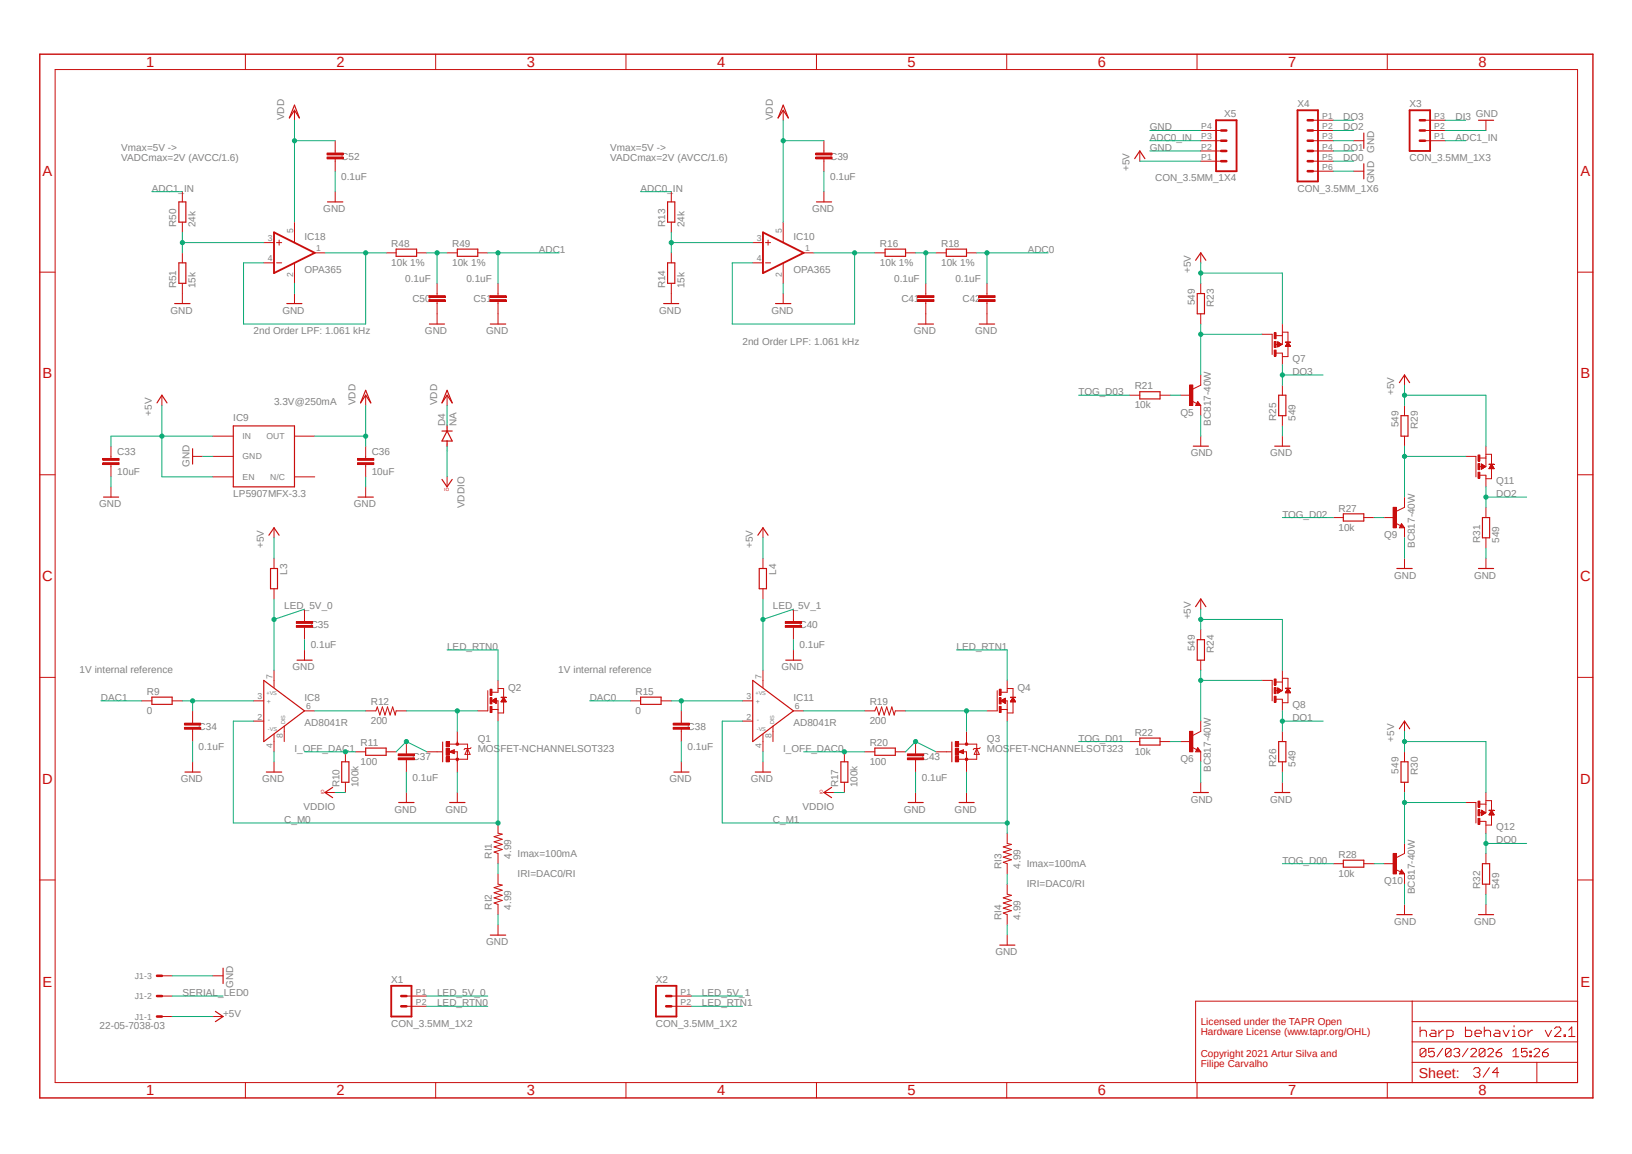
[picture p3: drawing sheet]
<svg xmlns="http://www.w3.org/2000/svg" width="297mm" height="210mm" viewBox="0 0 297 210" stroke-linecap="round" stroke-linejoin="round" font-family="sans-serif">
<path d="M6.9 9.6l283.3 190.6M290.2 9.6l-283.3 190.6" fill="none" stroke="#fff" stroke-width=".18"/>
<g fill="none" stroke="#c90d0c" stroke-width=".18">
<path d="M10 12.7h277.1v184.3h-277.1zM44.7 9.9v2.8M79.3 9.9v2.8M113.9 9.9v2.8M148.6 9.9v2.8M183.2 9.9v2.8M217.8 9.9v2.8M252.5 9.9v2.8M7.2 49.5h2.8M287.1 49.5h2.8M7.2 86.4h2.8M287.1 86.4h2.8"/>
<path d="M142.9 113.8h3v.4h-3zM142.9 113.1h3v.4h-3zM144.4 110.9v2.2M144.4 114.2v2.2M144.4 118.3v1.8M7.2 123.3h2.8M114.7 127.6h1.9M120.3 127.6h1.9M122.5 132.4h3v.3h-3zM122.5 131.6h3v.4h-3zM124 129.4v2.2M124 132.7v2.3"/>
<path d="M124 138.6v1.9M135.1 127.6h1.9M135.1 131.2h1.9M138.9 122v3.1M138.9 133.6v3.2M138.9 138.6v1.9M140.7 132.2v2.8M144.4 129.4h1.9M287.1 123.3h2.8M175.9 144.2v1.8M7.2 160.1h2.8M183.3 170.2v1.8"/>
<path d="M287.1 160.1h2.8M44.7 197v2.8M79.3 197v2.8M113.9 197v2.8M148.6 197v2.8M183.2 197v2.8M217.8 197v2.8M252.5 197v2.8M257 193.3h30.1M257 182.2v14.8M257 189.6h30.1M257 185.9h30.1"/>
<path d="M258.4 186.9v1.7M258.4 187.7l.3-.2h.6l.3 .2v.9M259.5 191.1l-.3-.3h-.5l-.3 .3v1M259.5 191.1v1l-.3 .2h-.5l-.3-.2M259.5 191.1l-1.1 1M260.5 187.5h.5l.3 .2v.9h-.8l-.3-.3 .3-.3h.8M261 190.8h-1v.8l.5-.3h.3l.2 .3v.5l-.2 .2h-.5l-.3-.2M261.9 187.5v1.1M262.6 190.8l-1.1 1.5M262.7 187.5h-.2l-.6 .5M263.3 188.6h.9l.3-.3v-.6l-.3-.2h-.9v1.7M264.1 191.1l-.3-.3h-.5l-.2 .3v1"/>
<path d="M264.1 191.1v1l-.3 .2h-.5l-.2-.2M264.1 191.1l-1 1M264.6 191.1l.2-.3h.6l.2 .3v.2l-.2 .3M265.1 191.6h.3M265.4 191.6l.2 .2v.3l-.2 .2h-.6l-.2-.2M266.7 186.9v1.7h.9l.2-.3v-.6l-.2-.2h-.9M267.2 190.8l-1.1 1.5M267.7 191.1l.2-.3h.5l.3 .3v.2l-1 1h1M268.2 194.6l.3-.3h.6l.2 .3v.3l-.2 .3M268.4 188h1.2v-.3l-.3-.2h-.6l-.3 .2v.6l.3 .3h.6M268.8 195.2h.3M269.1 195.2l.2 .3v.2l-.2 .3h-.6l-.3-.3"/>
<path d="M270.1 187.7l.3-.2h.6l.3 .2v.9M270.1 186.9v1.7M270.3 191.1l-.3-.3h-.5l-.3 .3v1M270.3 191.1v1l-.3 .2h-.5l-.3-.2M270.3 191.1l-1.1 1M270.8 191.1l.2-.3h.5l.3 .3v.2l-1 1h1M271.1 194.3l-1.2 1.7M272.1 187.5h.6l.3 .2v.9h-.9l-.3-.3 .3-.3h.9M272.3 191.6h.7l.3 .2v.3l-.3 .2h-.5l-.2-.2zM272.8 195.2h-1.2l.9-.9v1.7M273.3 190.8l-.5 .3-.5 .5M273.6 187.5l.5 1.1 .6-1.1"/>
<path d="M275.3 187.5h.2v1.1M275.3 188.6h.5M275.3 192.3h1.1M275.3 191.3l.6-.5v1.5M275.5 186.6v.3M276.4 187.7l.3-.2h.5l.3 .2v.6l-.3 .3h-.5l-.3-.3zM277.9 190.8h-1v.8l.5-.3h.3l.2 .3v.5l-.2 .2h-.5l-.3-.2M278.1 187.5v1.1M278.4 192.1h.3v.2h-.3zM278.4 191.3h.3v.3h-.3zM278.9 187.5h-.2l-.6 .5M279.2 191.1l.2-.3h.6l.2 .3v.2l-1 1h1"/>
<path d="M279.7 193.3v3.7M280.7 191.6h.8l.3 .2v.3l-.3 .2h-.5l-.3-.2zM281.2 187.5l.6 1.1 .6-1.1M281.8 190.8l-1.1 .8M282.9 187.2l.3-.3h.6l.3 .3v.3l-1.2 1.1h1.2M284.6 188.3h.3v.3h-.3zM285.5 188.6h1.1M285.5 187.5l.5-.6v1.7M287.1 182.2h-69.5v14.8"/>
</g>
<path d="M7.2 9.9h282.7v189.9h-282.7z" fill="none" stroke="#c90d0c" stroke-width=".25"/>
<path d="M116.6 126.9h3.7v1.3h-3.7zM137 123.8l7.4 5.6-7.4 5.6zM143 120.1h2.8M122.6 140.5h2.8M137.5 140.5h2.8M174.5 146h2.8M181.9 172h2.8" fill="none" stroke="#c90d0c" stroke-width=".21"/>
<path d="M142.9 114h3M142.9 113.3h3M122.5 132.5h3M122.5 131.8h3" fill="none" stroke="#c90d0c" stroke-width=".34"/>
<path d="M175.7 138h.4v.3h-.4z" fill-rule="evenodd" fill="#c90d0c"/>
<path d="M175.7 138h.4v.3h-.4z" fill="none" stroke="#c90d0c" stroke-width=".18"/>
<circle cx="175.9" cy="135.4" r=".24" fill="#c90d0c"/>
<circle cx="175.9" cy="135.4" r=".24" fill="none" stroke="#c90d0c" stroke-width=".18"/>
<path d="M173.9 137.7h.6v.9h-.6z" fill-rule="evenodd" fill="#c90d0c"/>
<path d="M173.9 137.7h.6v.9h-.6z" fill="none" stroke="#c90d0c" stroke-width=".18"/>
<path d="M173.9 135h.6v.9h-.6z" fill-rule="evenodd" fill="#c90d0c"/>
<path d="M173.9 135h.6v.9h-.6z" fill="none" stroke="#c90d0c" stroke-width=".18"/>
<path d="M173.9 136.2h.6v1.3h-.6z" fill-rule="evenodd" fill="#c90d0c"/>
<g fill="none" stroke="#c90d0c" stroke-width=".18">
<path d="M157.4 129.4h1.8l.3-.7 .5 1.4 .4-1.4 .5 1.4 .5-1.4 .4 1.4 .5-1.4 .4 1.4 .2-.7h1.9M170.3 136.8h2.8M173.9 136.2h.6v1.3h-.6zM174.4 136.8l.9-.4v.8zM174.5 135.4h3.3v2.8h-3.4M175.3 136.8h.6v3.7M175.9 133.1v2.3M177.8 136.2l.4 1.1h-.9zM178.4 136.1l-.2 .1h-.9l-.2 .2M181.5 125.7v3.7M182.2 129.1h1.1M183 127.6h.3v1.8"/>
<path d="M183.3 125.7v.3h-1.1M183.3 125.3h1.1v1.7M184.4 127.7v2.1h-1.1M183.3 151.6v1.9l.8 .2-1.5 .4 1.5 .5-1.5 .5 1.5 .4-1.5 .5 1.5 .5-1.5 .4 .7 .3v1.8"/>
</g>
<path d="M173.2 135v3.6" fill="none" stroke="#c90d0c" stroke-width=".21"/>
<path d="M175.3 136.6l-.7 .2 .7 .2v-.2h-.2" fill="none" stroke="#c90d0c" stroke-width=".25"/>
<path d="M181.9 125.4h.3v1.1h-.3z" fill-rule="evenodd" fill="#c90d0c"/>
<path d="M181.9 125.4h.3v1.1h-.3z" fill="none" stroke="#c90d0c" stroke-width=".18"/>
<path d="M181.9 127h.3v1.1h-.3z" fill-rule="evenodd" fill="#c90d0c"/>
<path d="M181.9 127h.3v1.1h-.3z" fill="none" stroke="#c90d0c" stroke-width=".18"/>
<path d="M181.9 128.6h.3v1.1h-.3z" fill-rule="evenodd" fill="#c90d0c"/>
<path d="M181.9 128.6h.3v1.1h-.3z" fill="none" stroke="#c90d0c" stroke-width=".18"/>
<path d="M183.9 126.9l.9 .1z" fill-rule="evenodd" fill="#c90d0c"/>
<g fill="none" stroke="#c90d0c" stroke-width=".18">
<path d="M122.2 34.9v1.8M148.5 28.6h2.9v.3h-2.9zM148.5 27.9h2.9v.3h-2.9zM149.9 25.6v2.3M149.9 29v2.2M149.9 34.9v1.8M122.2 40.4v1.9M122.2 46v1.8M122.2 51.6v3.6M142.5 53.4v1.8M159.2 46h1.9M164.8 46h1.8"/>
<path d="M167 53.8h3v.3h-3zM167 54.5h3v.4h-3zM168.5 51.6v2.2M168.5 54.9v4.1M170.3 46h1.9M175.9 46h1.9M178.1 53.8h3v.3h-3zM178.1 54.5h3v.4h-3zM179.6 51.6v2.2M179.6 54.9v4.1M216.9 73l.9 .4M218 73.1l.5 .7h-.9z"/>
<path d="M218.5 70.1l-1.5 .7M179.6 129.4h1.9M182.2 127.6h.8M182.3 127.5h.7M182.3 127.6h.7M182.4 127.6h.6M182.4 127.4h.6M182.5 127.7h.5M182.5 127.4h.5M182.5 127.3h.5M182.5 127.8h.5M182.6 127.3h.4"/>
<path d="M182.6 127.8h.4M182.7 127.8h.3M182.8 127.2h.2M182.8 127.9h.2M182.9 127.1h.1M182.9 128h.1M183 127.1l-.8 .5M183 127.1v.9l-.8-.4M183.3 123.8v1.9M183.3 129.4v1.8M183.9 126.9l.9 .1zM183.9 127.7h.9"/>
<path d="M183.9 127.6h.8M184 127.6h.7M184 127.5h.7M184.1 127.4h.5M184.1 127.3h.5M184.1 127.3h.4M184.2 127.2h.3M184.2 127.2h.2M184.2 127.1h.2M184.3 127.1h.1M184.3 127h.1M184.4 127l.4 .7h-.9z"/>
<path d="M183.3 160.9v1.8l.8 .2-1.5 .5 1.5 .5-1.5 .4 1.5 .5-1.5 .5 1.5 .4-1.5 .5 .7 .3v1.8"/>
</g>
<path d="M121.5 36.7h1.3v3.7h-1.3zM148.6 36.7h2.7M120.8 55.2h2.7M121.5 47.8h1.3v3.8h-1.3zM141.1 55.2h2.8M161.1 45.3h3.7v1.4h-3.7zM167.1 59h2.8M172.2 45.3h3.7v1.4h-3.7zM178.2 59h2.8M218 73.4l.1 .2h-.3l.2-.4 .4 .5h-.6" fill="none" stroke="#c90d0c" stroke-width=".21"/>
<path d="M148.5 28.7h2.9M148.5 28h2.9M167 54h3M167 54.7h3M178.1 54h3M178.1 54.7h3" fill="none" stroke="#c90d0c" stroke-width=".34"/>
<path d="M216.5 70.1h.6v3.7h-.6z" fill-rule="evenodd" fill="#c90d0c"/>
<g fill="none" stroke="#c90d0c" stroke-width=".18">
<path d="M218.5 29.3h3.7M218.5 27.5h3.7M218.5 25.6h3.7M218.5 23.7h3.7M218.5 46v1.8M218.5 51.6v1.8M218.5 57.1v1.9M205.6 71.9h1.8M211.1 71.9h1.9M214.8 71.9h1.9M216.5 70.1h.6v3.7h-.6zM218.5 68.2v1.9"/>
<path d="M218.5 73.8v1.8M218.5 79.4v1.8M53.9 113.8h3v.4h-3zM53.9 113.1h3v.4h-3zM55.4 110.9v2.2M55.4 114.2v2.2M55.4 118.3v1.8M25.8 127.6h1.8M31.3 127.6h1.9M33.6 132.4h2.9v.3h-2.9zM33.6 131.6h2.9v.4h-2.9zM35.1 129.4v2.2"/>
<path d="M35.1 132.7v2.3M35.1 138.6v1.9M46.1 127.6h1.9M46.1 131.2h1.9M49.9 122v3.1M49.9 133.6v3.2M49.9 138.6v1.9M51.7 132.2v2.8M55.4 129.4h1.9M83.2 144.2v1.8M90.6 168.3v1.9"/>
</g>
<path d="M217.6 47.4l.9-1.4 1 1.4M217.9 53.4h1.3v3.7h-1.3zM207.4 71.3h3.7v1.3h-3.7zM217.2 81.2h2.7M27.6 126.9h3.7v1.3h-3.7zM48 123.8l7.4 5.6-7.4 5.6zM54.1 120.1h2.7M33.7 140.5h2.7M48.5 140.5h2.8M81.8 146h2.8M89.2 170.2h2.8" fill="none" stroke="#c90d0c" stroke-width=".21"/>
<path d="M221.3 21.9h3.7v9.3h-3.7zM53.9 114h3M53.9 113.3h3M33.6 132.5h2.9M33.6 131.8h2.9" fill="none" stroke="#c90d0c" stroke-width=".34"/>
<path d="M222.2 25.6h1M222.2 27.5h1M222.2 29.3h1M222.2 23.7h1" fill="none" stroke="#c90d0c" stroke-width=".47"/>
<circle cx="83.2" cy="138.2" r=".24" fill="#c90d0c"/>
<circle cx="83.2" cy="138.2" r=".24" fill="none" stroke="#c90d0c" stroke-width=".18"/>
<circle cx="83.2" cy="135.4" r=".25" fill="#c90d0c"/>
<circle cx="83.2" cy="135.4" r=".25" fill="none" stroke="#c90d0c" stroke-width=".18"/>
<path d="M81.2 137.7h.6v.9h-.6z" fill-rule="evenodd" fill="#c90d0c"/>
<path d="M81.2 137.7h.6v.9h-.6z" fill="none" stroke="#c90d0c" stroke-width=".18"/>
<path d="M81.2 135h.6v.9h-.6z" fill-rule="evenodd" fill="#c90d0c"/>
<path d="M81.2 135h.6v.9h-.6z" fill="none" stroke="#c90d0c" stroke-width=".18"/>
<path d="M81.2 136.2h.6v1.3h-.6z" fill-rule="evenodd" fill="#c90d0c"/>
<g fill="none" stroke="#c90d0c" stroke-width=".18">
<path d="M66.5 129.4h1.9l.3-.7 .4 1.4 .5-1.4 .5 1.4 .4-1.4 .5 1.4 .5-1.4 .4 1.4 .2-.7h1.9M77.7 136.8h2.7M81.2 136.2h.6v1.3h-.6zM81.7 136.8l1-.4v.8zM81.8 135.4h3.3v2.8h-3.4M82.6 136.8h.6v3.7M83.2 133.1v2.3M85.1 136.2l.5 1.1h-1zM85.7 136.1l-.1 .1h-1l-.1 .2M88.8 125.7v3.7M89.5 129.1h1.1M90.3 127.6h.3v1.8"/>
<path d="M90.6 125.7v.3h-1.1M90.6 125.3h1.1v1.7M91.7 127.7v2.1h-1.1M90.6 149.8v1.8l.8 .2-1.5 .5 1.5 .4-1.5 .5 1.5 .5-1.5 .4 1.5 .5-1.5 .5 .7 .2v1.9"/>
</g>
<path d="M80.6 135v3.6" fill="none" stroke="#c90d0c" stroke-width=".21"/>
<path d="M82.6 136.6l-.7 .2 .7 .2v-.2h-.2" fill="none" stroke="#c90d0c" stroke-width=".25"/>
<path d="M89.2 125.4h.3v1.1h-.3z" fill-rule="evenodd" fill="#c90d0c"/>
<path d="M89.2 125.4h.3v1.1h-.3z" fill="none" stroke="#c90d0c" stroke-width=".18"/>
<path d="M89.2 127h.3v1.1h-.3z" fill-rule="evenodd" fill="#c90d0c"/>
<path d="M89.2 127h.3v1.1h-.3z" fill="none" stroke="#c90d0c" stroke-width=".18"/>
<path d="M89.2 128.6h.3v1.1h-.3z" fill-rule="evenodd" fill="#c90d0c"/>
<path d="M89.2 128.6h.3v1.1h-.3z" fill="none" stroke="#c90d0c" stroke-width=".18"/>
<path d="M91.2 126.9l.9 .1z" fill-rule="evenodd" fill="#c90d0c"/>
<g fill="none" stroke="#c90d0c" stroke-width=".18">
<path d="M142.5 20.1v1.8M29.5 71.9v1.9M38.7 79.4h3.8M53.6 79.4h3.7M66.5 71.9v1.9M18.7 84.2h3v.3h-3zM18.7 83.4h3v.4h-3zM20.2 81.2v2.2M20.2 84.5v2.3M20.2 88.6v1.9M35.1 83.1h1.8M38.7 86.8h3.8"/>
<path d="M38.7 83.1h3.8M49.9 96.1v1.8M53.6 86.8h3.7M65.1 84.2h2.9v.3h-2.9zM65.1 83.4h2.9v.4h-2.9zM66.5 81.2v2.2M66.5 84.5v2.3M66.5 88.6v1.9M138.9 96.1v1.8M49.9 101.6v1.9M49.9 107.1v1.9M138.9 101.6v1.9"/>
<path d="M138.9 107.1v1.9M87 129.4h1.8M89.5 127.6h.8M89.6 127.5h.7M89.7 127.6h.6M89.7 127.4h.6M89.7 127.7h.6M89.8 127.4h.5M89.8 127.7h.5M89.8 127.3h.5M89.9 127.8h.4M89.9 127.3h.4"/>
<path d="M90 127.8h.3M90 127.3h.3M90.1 127.2h.2M90.1 127.9h.2M90.2 127.9h.1M90.2 127.1h.1M90.3 128h.1M90.3 127.1h.1M90.3 127.1l-.8 .5M90.3 127.1v.9l-.8-.4M90.6 123.8v1.9M90.6 129.4v1.8"/>
<path d="M91.2 126.9l.9 .1zM91.2 127.7h.9M91.3 127.6h.8M91.3 127.6h.7M91.4 127.5h.6M91.4 127.4h.5M91.4 127.3h.5M91.5 127.3h.4M91.5 127.2h.3M91.6 127.2h.2M91.6 127.1h.1M91.6 127h.1"/>
<path d="M91.7 127l.4 .7h-.9zM91.7 127h.1M216.9 136l.9 .4M218 136.1l.5 .7h-.9zM218.5 133.1l-1.5 .8M90.6 159v1.9l.8 .2-1.5 .4 1.5 .5-1.5 .5 1.5 .4-1.5 .5 1.5 .5-1.5 .4 .7 .3v1.9M29.5 177.6h1.8M29.5 185h1.8M29.5 181.3h1.8"/>
</g>
<path d="M142.5 19.1l1 2.4-1-1.4-.9 1.4zM28.6 73.3l.9-1.4 .9 1.4M42.5 77.5h11.1v11.1h-11.1zM66.5 71l1 2.3-1-1.4-.9 1.4zM18.8 90.5h2.8M35.1 81.7v2.8M48.9 97.4l1-1.3 .9 1.3M65.2 90.5h2.7M137.9 97.4l1-1.3 .9 1.3M49.2 103.5h1.3v3.6h-1.3zM138.2 103.5h1.3v3.6h-1.3zM218 136.4l.1 .2h-.3l.2-.4 .4 .5h-.6" fill="none" stroke="#c90d0c" stroke-width=".21"/>
<path d="M18.7 84.4h3M18.7 83.6h3M65.1 84.4h2.9M65.1 83.6h2.9" fill="none" stroke="#c90d0c" stroke-width=".34"/>
<path d="M28.6 177.6h.9M28.6 185h.9M28.6 181.3h.9" fill="none" stroke="#c90d0c" stroke-width=".47"/>
<path d="M216.5 133.1h.6v3.7h-.6z" fill-rule="evenodd" fill="#c90d0c"/>
<g fill="none" stroke="#c90d0c" stroke-width=".18">
<path d="M254 95.2l.9 .5M255.1 95.3l.5 .8h-.9zM255.6 92.3l-1.5 .7M218.5 109v1.9M218.5 114.6v1.8M205.6 135h1.8M211.1 135h1.9M214.8 135h1.9M216.5 133.1h.6v3.7h-.6zM218.5 120.1v1.9M218.5 131.2v1.9M218.5 136.8v1.8"/>
<path d="M218.5 142.4v1.8"/>
</g>
<path d="M255.1 95.7v.1h-.2l.2-.3 .3 .4h-.5M217.6 110.4l.9-1.4 1 1.4M217.9 116.4h1.3v3.7h-1.3zM207.4 134.3h3.7v1.3h-3.7zM217.2 144.2h2.7" fill="none" stroke="#c90d0c" stroke-width=".21"/>
<path d="M253.5 92.3h.6v3.8h-.6z" fill-rule="evenodd" fill="#c90d0c"/>
<g fill="none" stroke="#c90d0c" stroke-width=".18">
<path d="M255.6 68.2v1.9M255.6 73.8v1.8M255.6 79.4v1.8M242.7 94.2h1.8M248.2 94.2h1.9M251.9 94.2h1.8M253.5 92.3h.6v3.8h-.6zM255.6 90.5v1.8M255.6 96.1v1.8M255.6 101.6v1.9M254 158.2l.9 .5M255.1 158.3l.5 .7h-.9z"/>
<path d="M255.6 155.3l-1.5 .8"/>
</g>
<path d="M254.7 69.6l.9-1.4 .9 1.4M255 75.6h1.2v3.8h-1.2zM244.5 93.5h3.7v1.3h-3.7zM254.2 103.5h2.8M255.1 158.7v.2h-.2l.2-.4 .3 .5h-.5" fill="none" stroke="#c90d0c" stroke-width=".21"/>
<path d="M253.5 155.3h.6v3.7h-.6z" fill-rule="evenodd" fill="#c90d0c"/>
<g fill="none" stroke="#c90d0c" stroke-width=".18">
<path d="M207.4 27.5v1.8M137 44.2h1.9M137 47.8h1.9M139.3 44.2h1M139.3 47.8h1M139.8 43.7v.9M142.5 40.4v3.8M142.5 47.8v3.8M146.3 46h1.8M233.4 70.1v1.8M233.4 75.6v1.9M233.4 79.4v1.8"/>
<path d="M270.4 92.3v1.9M270.4 97.9v1.8M270.4 101.6v1.9M231.5 123.8v3.8M232.2 127.3h1.2v.3M232.2 124.1h1.2M233.4 123.8v1.9h-1.2M233.4 133.1v1.9M233.4 138.6v1.9M233.4 123.4h1v1.9M234.4 126v1.9h-1M255.6 131.2v1.9"/>
<path d="M255.6 136.8v1.8M233.4 142.4v1.8M242.7 157.2h1.8M248.2 157.2h1.9M251.9 157.2h1.8M253.5 155.3h.6v3.7h-.6zM255.6 142.4v1.8M255.6 153.5v1.8M255.6 159v1.9M270.4 155.3v1.9M255.6 164.6v1.9M270.4 160.9v1.8"/>
<path d="M270.4 164.6v1.9M74 183.1h3.7M74 181.3h3.7M122.2 183.1h3.7M122.2 181.3h3.7"/>
</g>
<g fill="none" stroke="#c90d0c" stroke-width=".21">
<path d="M206.5 28.9l.9-1.4 1 1.4M232.7 71.9h1.3v3.7h-1.3zM232 81.2h2.7M269.8 94.2h1.3v3.7h-1.3zM269.1 103.5h2.7M232.7 135h1.3v3.6h-1.3zM254.7 132.6l.9-1.4 .9 1.4M255 138.6h1.2v3.8h-1.2zM232 144.2h2.7M244.5 156.5h3.7v1.3h-3.7zM269.8 157.2h1.3v3.7h-1.3zM254.2 166.5h2.8"/>
<path d="M269.1 166.5h2.7"/>
</g>
<path d="M138.9 42.3l7.4 3.7-7.4 3.7zM71.2 179.4h3.7v5.6h-3.7zM119.4 179.4h3.7v5.6h-3.7z" fill="none" stroke="#c90d0c" stroke-width=".34"/>
<path d="M73 181.3h1M73 183.1h1M121.2 181.3h1M121.2 183.1h1" fill="none" stroke="#c90d0c" stroke-width=".47"/>
<path d="M231.9 126.7h.3v1.1h-.3z" fill-rule="evenodd" fill="#c90d0c"/>
<path d="M231.9 126.7h.3v1.1h-.3z" fill="none" stroke="#c90d0c" stroke-width=".18"/>
<path d="M231.9 125.1h.3v1.1h-.3z" fill-rule="evenodd" fill="#c90d0c"/>
<path d="M231.9 125.1h.3v1.1h-.3z" fill="none" stroke="#c90d0c" stroke-width=".18"/>
<path d="M231.9 123.6h.3v1.1h-.3z" fill-rule="evenodd" fill="#c90d0c"/>
<path d="M231.9 123.6h.3v1.1h-.3z" fill="none" stroke="#c90d0c" stroke-width=".18"/>
<path d="M233.9 125.2l1 .1z" fill-rule="evenodd" fill="#c90d0c"/>
<g fill="none" stroke="#c90d0c" stroke-width=".18">
<path d="M229.7 123.8h1.8M232.5 125.2l.8 .5M232.5 125.2v1l.8-.5M232.5 126.1h.1M232.5 126.1h.2M232.5 126h.2M232.5 126h.3M232.5 125.9h.4M232.5 125.9h.5M232.5 125.8h.5M232.5 125.8h.7M232.5 125.7h.7"/>
<path d="M232.5 125.6l.8 .1M232.5 125.6h.6M232.5 125.5h.5M232.5 125.4h.3M232.5 125.3h.2M232.5 125.3h.1M232.5 125.2l.1 .1M233.4 122v1.8M233.4 127.6v1.8M233.9 125.2l1 .1zM233.9 126h.9M234 126h.8"/>
<path d="M234 125.9h.8M234 125.9h.7M234.1 125.9h.6M234.1 125.8h.6M234.1 125.7h.6M234.1 125.7h.5M234.2 125.6h.4M234.3 125.5h.2M234.3 125.4h.1M234.4 125.4h.1M234.4 125.3h.1M234.4 125.3l.5 .8h-1z"/>
<path d="M268.6 146v3.8M269.3 146.3h1.1M269.3 149.5h1.1v.3M270.4 146v1.9h-1.2M270.4 145.7h1v1.9M271.4 148.2v2h-1"/>
</g>
<path d="M269 148.9h.3v1.1h-.3z" fill-rule="evenodd" fill="#c90d0c"/>
<path d="M269 148.9h.3v1.1h-.3z" fill="none" stroke="#c90d0c" stroke-width=".18"/>
<path d="M269 147.4h.3v1.1h-.3z" fill-rule="evenodd" fill="#c90d0c"/>
<path d="M269 147.4h.3v1.1h-.3z" fill="none" stroke="#c90d0c" stroke-width=".18"/>
<path d="M269 145.8h.3v1.1h-.3z" fill-rule="evenodd" fill="#c90d0c"/>
<path d="M269 145.8h.3v1.1h-.3z" fill="none" stroke="#c90d0c" stroke-width=".18"/>
<path d="M271 147.4l.9 .1z" fill-rule="evenodd" fill="#c90d0c"/>
<g fill="none" stroke="#c90d0c" stroke-width=".18">
<path d="M231.5 60.8v3.7M232.2 61.1h1.2M232.2 64.3h1.2v.2M233.4 60.8v1.9h-1.2M233.4 60.5h1v1.8M234.4 62.9v2h-1M266.7 146h1.9M269.6 148.4h.1M269.6 148.3h.1M269.6 148.3h.2M269.6 148.1h.4M269.6 148.1h.5"/>
<path d="M269.6 148h.6M269.6 148h.7M269.6 147.9h.7M269.6 147.8h.6M269.6 147.8h.5M269.6 147.7h.4M269.6 147.7h.3M269.6 147.6h.3M269.6 147.5h.1M269.9 148.2h-.3M270.3 147.9l-.7-.5v1M270.3 147.9l-.7 .5"/>
<path d="M270.4 144.2v1.8M270.4 149.8v1.8M271 147.4l.9 .1zM271 148.3h.9M271.1 148.2h.8M271.1 148.1h.7M271.1 148h.6M271.2 148h.5M271.2 147.9h.5M271.3 147.9h.4M271.3 147.8h.4M271.3 147.8h.3"/>
<path d="M271.4 147.7h.2M271.4 147.7h.1M271.4 147.6h.1M271.4 147.6l.5 .7h-.9z"/>
</g>
<path d="M231.9 63.7h.3v1.1h-.3z" fill-rule="evenodd" fill="#c90d0c"/>
<path d="M231.9 63.7h.3v1.1h-.3z" fill="none" stroke="#c90d0c" stroke-width=".18"/>
<path d="M231.9 62.1h.3v1.1h-.3z" fill-rule="evenodd" fill="#c90d0c"/>
<path d="M231.9 62.1h.3v1.1h-.3z" fill="none" stroke="#c90d0c" stroke-width=".18"/>
<path d="M231.9 60.5h.3v1.1h-.3z" fill-rule="evenodd" fill="#c90d0c"/>
<path d="M231.9 60.5h.3v1.1h-.3z" fill="none" stroke="#c90d0c" stroke-width=".18"/>
<path d="M233.9 62.2l1 .1z" fill-rule="evenodd" fill="#c90d0c"/>
<g fill="none" stroke="#c90d0c" stroke-width=".18">
<path d="M233.4 59v1.8M229.7 60.8h1.8M232.5 62.2l.8 .5-.8 .4M232.5 62.2v.9M232.5 63.1h.1M232.5 62.9h.3M232.5 62.9h.4M232.5 62.9h.5M232.5 62.8h.5M232.5 62.8h.6M232.5 62.7h.7M232.5 62.7h.8"/>
<path d="M232.5 62.6h.7M232.5 62.6h.6M232.5 62.5h.5M232.5 62.4h.4M232.5 62.4h.3M232.5 62.3h.2M232.5 62.3h.1M232.5 62.2l.1 .1M232.7 63h-.2M233.4 64.5v1.9M233.9 62.2l1 .1zM234 62.9h.8"/>
<path d="M234.1 62.9h.6M234.1 62.8h.6M234.1 62.7h.6M234.1 62.7h.5M234.2 62.6h.4M234.2 62.6h.3M234.3 62.5h.2M234.3 62.4h.2M234.3 62.4h.1M234.4 62.3h.1M234.4 62.3l.5 .7h-1zM268.6 83.1v3.7"/>
<path d="M269.3 83.4h1.1M269.3 86.5h1.1v.3M270.4 83.1v1.8h-1.2M270.4 82.7h1v1.8M271.4 85.2v1.9h-1"/>
</g>
<path d="M269 85.9h.3v1.1h-.3z" fill-rule="evenodd" fill="#c90d0c"/>
<path d="M269 85.9h.3v1.1h-.3z" fill="none" stroke="#c90d0c" stroke-width=".18"/>
<path d="M269 84.4h.3v1.1h-.3z" fill-rule="evenodd" fill="#c90d0c"/>
<path d="M269 84.4h.3v1.1h-.3z" fill="none" stroke="#c90d0c" stroke-width=".18"/>
<path d="M269 82.8h.3v1.1h-.3z" fill-rule="evenodd" fill="#c90d0c"/>
<path d="M269 82.8h.3v1.1h-.3z" fill="none" stroke="#c90d0c" stroke-width=".18"/>
<path d="M271 84.5h.9z" fill-rule="evenodd" fill="#c90d0c"/>
<g fill="none" stroke="#c90d0c" stroke-width=".18">
<path d="M33.2 34.9v1.8M53.6 20.1v1.8M59.5 28.6h3v.3h-3zM59.5 27.9h3v.3h-3zM61 25.6v2.3M61 29v2.2M61 34.9v1.8M238.9 25.6h3.8M238.9 23.7h3.8M238.9 21.9h3.8M238.9 27.5h3.8M238.9 29.3h3.8"/>
<path d="M238.9 31.2h3.8M246.3 25.6h1.9M246.3 31.2h1.9M259.3 25.6h3.7M259.3 23.7h3.7M259.3 21.9h3.7M270.4 21.9v1.8M33.2 40.4v1.9M33.2 46v1.8M33.2 51.6v3.6M48 44.2h1.9M48 47.8h1.9"/>
<path d="M50.3 44.2h1M50.3 47.8h1M50.8 43.7v.9M53.6 40.4v3.8M53.6 47.8v3.8M53.6 53.4v1.8M57.3 46h1.8M70.3 46h1.8M75.8 46h1.9M78.1 53.8h2.9v.3h-2.9zM78.1 54.5h2.9v.4h-2.9zM79.5 51.6v2.2"/>
<path d="M79.5 54.9v4.1M81.4 46h1.8M87 46h1.8M89.2 53.8h2.9v.3h-2.9zM89.2 54.5h2.9v.4h-2.9zM90.6 51.6v2.2M90.6 54.9v4.1M81.4 71.9v1.9M81.4 86.8v1.8M266.7 83.1h1.9M269.6 84.5l.7 .4M269.6 84.5v.9l.7-.5"/>
<path d="M269.6 85.3h.1M269.6 85.3h.2M269.6 85.2h.3M269.6 85.2h.4M269.6 85.1h.4M269.6 85h.5M269.6 85h.6M269.6 85h.7M269.6 84.9h.7M269.6 84.8h.6M269.6 84.8h.5M269.6 84.7h.4"/>
<path d="M269.6 84.6h.3M269.6 84.6h.2M269.6 84.5h.1M270.4 81.2v1.9M270.4 86.8v1.8M271 84.5h.9zM271 85.3h.9M271.1 85.2h.8M271.1 85.1h.7M271.1 85h.7M271.1 85h.6M271.2 85h.5"/>
<path d="M271.2 84.9h.5M271.3 84.8h.4M271.3 84.8h.3M271.4 84.7h.2M271.4 84.6h.1M271.4 84.5l.5 .8h-.9zM62.9 136.8v1.8M64.7 136.8h1.8M70.3 136.8h1.8M72.5 137.9h2.9v.4h-2.9zM72.5 137.2h2.9v.3h-2.9zM74 135v2.2"/>
<path d="M74 138.3v2.2M153.7 136.8v1.8M157.4 136.8h1.8M162.9 136.8h1.9M165.1 137.9h3v.4h-3zM165.1 137.2h3v.3h-3zM166.6 135v2.2M166.6 138.3v2.2M59.1 144.2h1.9M62.9 142.4v1.8M74 144.2v1.8M149.9 144.2h1.9"/>
<path d="M153.7 142.4v1.8M166.6 144.2v1.8M38.7 177.6h1.9M38.7 185h1.9"/>
</g>
<g fill="none" stroke="#c90d0c" stroke-width=".21">
<path d="M53.6 19.1l.9 2.4-.9-1.4-.9 1.4zM32.6 36.7h1.2v3.7h-1.2zM59.6 36.7h2.8M248.2 24.2v2.8M248.2 29.8v2.8M269.1 21.9h2.7M31.8 55.2h2.8M32.6 47.8h1.2v3.8h-1.2zM52.2 55.2h2.7M72.1 45.3h3.7v1.4h-3.7zM78.1 59h2.8M83.2 45.3h3.8v1.4h-3.8z"/>
<path d="M89.2 59h2.8M80.4 78.4h1.9M81.4 78.4l.9 1.9h-1.9zM81.4 77.5v.9M81.4 71l.9 2.3-.9-1.4-1 1.4zM80.4 87.2l1 1.4 .9-1.4M81.4 80.3v.9M62.2 138.6h1.3v3.8h-1.3zM66.5 136.1h3.8v1.4h-3.8zM153 138.6h1.3v3.8h-1.3zM159.2 136.1h3.7v1.4h-3.7zM60.5 143.3l-1.4 .9 1.4 1"/>
<path d="M72.6 146h2.8M151.3 143.3l-1.4 .9 1.4 1M165.3 146h2.7M40.6 176.2v2.8M39.2 184.1l1.4 .9-1.4 .9"/>
</g>
<g fill="none" stroke="#c90d0c" stroke-width=".34">
<path d="M59.5 28.7h3M59.5 28h3M236.1 20.1h3.8v12.9h-3.8zM256.5 20.1h3.8v7.4h-3.8zM49.9 42.3l7.4 3.7-7.4 3.7zM78.1 54h2.9M78.1 54.7h2.9M89.2 54h2.9M89.2 54.7h2.9M72.5 138.1h2.9M72.5 137.4h2.9M165.1 138.1h3"/>
<path d="M165.1 137.4h3"/>
</g>
<path d="M238 21.9h.9M238 23.7h.9M238 25.6h.9M238 27.5h.9M238 29.3h.9M238 31.2h.9M258.4 21.9h.9M258.4 23.7h.9M258.4 25.6h.9" fill="none" stroke="#c90d0c" stroke-width=".47"/>
<g fill="none" stroke="#0dab76" stroke-width=".18">
<path d="M61 31.2v3.7M149.9 31.2v3.7M209.3 23.7h9.2M209.3 27.5h9.2M242.7 31.2h3.6M242.7 25.6h3.6M263 23.7h7.4M53.6 51.6v1.8M142.5 51.6v1.8M218.5 47.8v3.8M218.5 49.7h14.9v9.3M218.5 75.6v3.8"/>
<path d="M233.4 77.5v1.9M20.2 86.8v1.8M36.9 83.1h1.8M66.5 86.8v1.8M255.6 97.9v3.7M270.4 99.7v1.9M55.4 116.4v1.9M144.4 116.4v1.9M35.1 135v3.6M49.9 136.8v1.8M124 135v3.6M138.9 136.8v1.8"/>
<path d="M218.5 138.6v3.8M74 140.5v3.7M83.2 140.5v3.7M166.6 140.5v3.7M175.9 140.5v3.7M233.4 140.5v1.9M31.3 177.6h7.4M90.6 166.5v1.8M183.3 168.3v1.9M255.6 160.9v3.7M270.4 162.7v1.9"/>
</g>
<circle cx="218.5" cy="49.7" r=".38" fill="#0dab76"/>
<g fill="none" stroke="#0dab76" stroke-width=".18">
<path d="M29.5 79.4h9.2"/>
<circle cx="218.5" cy="49.7" r=".38"/>
</g>
<circle cx="29.5" cy="79.4" r=".38" fill="#0dab76"/>
<g fill="none" stroke="#0dab76" stroke-width=".18">
<path d="M29.5 73.8v13h9.2M29.5 79.4h-9.3v1.8M49.9 97.9v3.7M138.9 97.9v3.7M218.5 110.9v3.7M218.5 112.7h14.9v9.3"/>
<circle cx="29.5" cy="79.4" r=".38"/>
</g>
<circle cx="218.5" cy="112.7" r=".38" fill="#0dab76"/>
<g fill="none" stroke="#0dab76" stroke-width=".18">
<path d="M255.6 70.1v3.7M255.6 71.9h14.8v9.3"/>
<circle cx="218.5" cy="112.7" r=".38"/>
</g>
<circle cx="255.6" cy="71.9" r=".38" fill="#0dab76"/>
<g fill="none" stroke="#0dab76" stroke-width=".18">
<path d="M255.6 133.1v3.7M255.6 135h14.8v9.2"/>
<circle cx="255.6" cy="71.9" r=".38"/>
</g>
<circle cx="255.6" cy="135" r=".38" fill="#0dab76"/>
<g fill="none" stroke="#0dab76" stroke-width=".18">
<path d="M207.4 29.3h11.1M81.4 118.3h9.2v5.5M18.4 127.6h7.4M164.8 129.4h14.8M175.9 129.4v3.7M31.3 185h7.4M77.7 183.1h11.1"/>
<circle cx="255.6" cy="135" r=".38"/>
</g>
<circle cx="175.9" cy="129.4" r=".38" fill="#0dab76"/>
<g fill="none" stroke="#0dab76" stroke-width=".18">
<path d="M135.1 131.2h-3.7v18.6h51.9M183.3 131.2v20.4"/>
<circle cx="175.9" cy="129.4" r=".38"/>
</g>
<circle cx="183.3" cy="149.8" r=".38" fill="#0dab76"/>
<g fill="none" stroke="#0dab76" stroke-width=".18">
<path d="M122.2 127.6h12.9M146.3 129.4h11.1"/>
<circle cx="183.3" cy="149.8" r=".38"/>
</g>
<circle cx="124" cy="127.6" r=".38" fill="#0dab76"/>
<g fill="none" stroke="#0dab76" stroke-width=".18">
<path d="M166.6 46h3.7M168.5 46v5.6M124 127.6v1.8M183.3 159v1.9"/>
<circle cx="124" cy="127.6" r=".38"/>
</g>
<circle cx="168.5" cy="46" r=".38" fill="#0dab76"/>
<g fill="none" stroke="#0dab76" stroke-width=".18">
<path d="M177.8 46h1.8v5.6"/>
<circle cx="168.5" cy="46" r=".38"/>
</g>
<circle cx="179.6" cy="46" r=".38" fill="#0dab76"/>
<g fill="none" stroke="#0dab76" stroke-width=".18">
<path d="M148.1 46h11.1M155.5 46v13M179.6 46h11.2"/>
<circle cx="179.6" cy="46" r=".38"/>
</g>
<circle cx="155.5" cy="46" r=".38" fill="#0dab76"/>
<g fill="none" stroke="#0dab76" stroke-width=".18">
<path d="M122.2 42.3v3.7M122.2 44.2h14.8M137 47.8h-3.7v11.2h22.2"/>
<circle cx="155.5" cy="46" r=".38"/>
</g>
<circle cx="122.2" cy="44.2" r=".38" fill="#0dab76"/>
<g fill="none" stroke="#0dab76" stroke-width=".18">
<path d="M218.5 59v9.2"/>
<circle cx="122.2" cy="44.2" r=".38"/>
</g>
<circle cx="218.5" cy="60.8" r=".38" fill="#0dab76"/>
<g fill="none" stroke="#0dab76" stroke-width=".18">
<path d="M116.6 34.9h5.6M209.3 25.6h9.2M213 71.9h1.8M218.5 60.8h11.2M74 129.4h13M83.2 129.4v3.7"/>
<circle cx="218.5" cy="60.8" r=".38"/>
</g>
<circle cx="83.2" cy="129.4" r=".38" fill="#0dab76"/>
<g fill="none" stroke="#0dab76" stroke-width=".18">
<path d="M33.2 127.6h12.9M57.3 129.4h9.2"/>
<circle cx="83.2" cy="129.4" r=".38"/>
</g>
<circle cx="35.1" cy="127.6" r=".38" fill="#0dab76"/>
<g fill="none" stroke="#0dab76" stroke-width=".18">
<path d="M35.1 127.6v1.8M46.1 131.2h-3.6v18.6h48.1v-18.6M107.3 127.6h7.4M90.6 157.2v1.8"/>
<circle cx="35.1" cy="127.6" r=".38"/>
</g>
<circle cx="90.6" cy="149.8" r=".38" fill="#0dab76"/>
<g fill="none" stroke="#0dab76" stroke-width=".18">
<path d="M57.3 79.4h9.2M66.5 73.8v7.4M174.1 118.3h9.2v5.5M125.9 183.1h9.2"/>
<circle cx="90.6" cy="149.8" r=".38"/>
</g>
<circle cx="66.5" cy="79.4" r=".38" fill="#0dab76"/>
<g fill="none" stroke="#0dab76" stroke-width=".18">
<path d="M142.5 25.6h7.4M142.5 21.9v18.5"/>
<circle cx="66.5" cy="79.4" r=".38"/>
</g>
<circle cx="142.5" cy="25.6" r=".38" fill="#0dab76"/>
<g fill="none" stroke="#0dab76" stroke-width=".18">
<path d="M53.6 25.6h7.4M53.6 21.9v18.5M81.4 73.8v3.7"/>
<circle cx="142.5" cy="25.6" r=".38"/>
</g>
<circle cx="53.6" cy="25.6" r=".38" fill="#0dab76"/>
<g fill="none" stroke="#0dab76" stroke-width=".18">
<path d="M138.9 109v13M144.4 110.9l-5.5 1.8"/>
<circle cx="53.6" cy="25.6" r=".38"/>
</g>
<circle cx="138.9" cy="112.7" r=".38" fill="#0dab76"/>
<g fill="none" stroke="#0dab76" stroke-width=".18">
<path d="M49.9 109v13M55.4 110.9l-5.5 1.8M125.9 181.3h9.2"/>
<circle cx="138.9" cy="112.7" r=".38"/>
</g>
<circle cx="49.9" cy="112.7" r=".38" fill="#0dab76"/>
<g fill="none" stroke="#0dab76" stroke-width=".18">
<path d="M196.3 71.9h9.3M218.5 122v9.2M31.3 181.3h9.3M77.7 181.3h11.1"/>
<circle cx="49.9" cy="112.7" r=".38"/>
</g>
<circle cx="218.5" cy="123.8" r=".38" fill="#0dab76"/>
<g fill="none" stroke="#0dab76" stroke-width=".18">
<path d="M255.6 81.2v9.3M213 135h1.8M218.5 123.8h11.2"/>
<circle cx="218.5" cy="123.8" r=".38"/>
</g>
<circle cx="255.6" cy="83.1" r=".38" fill="#0dab76"/>
<g fill="none" stroke="#0dab76" stroke-width=".18">
<path d="M250.1 94.2h1.8M255.6 83.1h11.1M255.6 144.2v9.3"/>
<circle cx="255.6" cy="83.1" r=".38"/>
</g>
<circle cx="255.6" cy="146.1" r=".38" fill="#0dab76"/>
<g fill="none" stroke="#0dab76" stroke-width=".18">
<path d="M233.4 66.4v3.7M233.4 68.2h7.4M233.4 94.2h9.3M250.1 157.2h1.8M255.6 146h11.1"/>
<circle cx="255.6" cy="146.1" r=".38"/>
</g>
<circle cx="233.4" cy="68.2" r=".38" fill="#0dab76"/>
<g fill="none" stroke="#0dab76" stroke-width=".18">
<path d="M242.7 21.9h3.6M233.4 129.4v3.7M233.4 131.2h7.4"/>
<circle cx="233.4" cy="68.2" r=".38"/>
</g>
<circle cx="233.4" cy="131.2" r=".38" fill="#0dab76"/>
<g fill="none" stroke="#0dab76" stroke-width=".18">
<path d="M242.7 27.5h3.6M270.4 151.6v3.7M270.4 153.5h7.4"/>
<circle cx="233.4" cy="131.2" r=".38"/>
</g>
<circle cx="270.4" cy="153.5" r=".38" fill="#0dab76"/>
<g fill="none" stroke="#0dab76" stroke-width=".18">
<path d="M242.7 29.3h3.6M270.4 88.6v3.7M270.4 90.5h7.4"/>
<circle cx="270.4" cy="153.5" r=".38"/>
</g>
<circle cx="270.4" cy="90.5" r=".38" fill="#0dab76"/>
<g fill="none" stroke="#0dab76" stroke-width=".18">
<path d="M242.7 23.7h3.6M72.1 136.8l1.9-1.8 3.7 1.8M196.3 135h9.3M233.4 157.2h9.3"/>
<circle cx="270.4" cy="90.5" r=".38"/>
</g>
<circle cx="74" cy="135" r=".38" fill="#0dab76"/>
<g fill="none" stroke="#0dab76" stroke-width=".18">
<path d="M55.4 136.8h9.3"/>
<circle cx="74" cy="135" r=".38"/>
</g>
<circle cx="62.9" cy="136.8" r=".38" fill="#0dab76"/>
<g fill="none" stroke="#0dab76" stroke-width=".18">
<path d="M146.3 136.8h11.1"/>
<circle cx="62.9" cy="136.8" r=".38"/>
</g>
<circle cx="153.7" cy="136.8" r=".38" fill="#0dab76"/>
<g fill="none" stroke="#0dab76" stroke-width=".18">
<path d="M166.6 135l-1.8 1.8"/>
<circle cx="153.7" cy="136.8" r=".38"/>
</g>
<circle cx="166.6" cy="135" r=".38" fill="#0dab76"/>
<g fill="none" stroke="#0dab76" stroke-width=".18">
<path d="M77.7 46h3.7M79.5 46v5.6M81.4 81.2v5.6M166.6 135l3.7 1.8M61 144.2h1.9M151.8 144.2h1.9"/>
<circle cx="166.6" cy="135" r=".38"/>
</g>
<circle cx="79.5" cy="46" r=".38" fill="#0dab76"/>
<g fill="none" stroke="#0dab76" stroke-width=".18">
<path d="M59.1 46h11.2M66.5 46v13"/>
<circle cx="79.5" cy="46" r=".38"/>
</g>
<circle cx="66.5" cy="46" r=".38" fill="#0dab76"/>
<g fill="none" stroke="#0dab76" stroke-width=".18">
<path d="M33.2 42.3v3.7M33.2 44.2h14.8M48 47.8h-3.7v11.2h22.2"/>
<circle cx="66.5" cy="46" r=".38"/>
</g>
<circle cx="33.2" cy="44.2" r=".38" fill="#0dab76"/>
<g fill="none" stroke="#0dab76" stroke-width=".18">
<path d="M27.6 34.9h5.6M263 25.6h3.7M88.8 46h1.8v5.6"/>
<circle cx="33.2" cy="44.2" r=".38"/>
</g>
<circle cx="90.6" cy="46" r=".38" fill="#0dab76"/>
<g fill="none" stroke="#0dab76" stroke-width=".18">
<path d="M263 21.9h3.7M90.6 46h11.2"/>
<circle cx="90.6" cy="46" r=".38"/>
</g>
<g font-size="2.7" fill="#c90d0c">
<text x="26.6" y="12.2">1</text>
<text x="61.3" y="12.2">2</text>
<text x="95.9" y="12.2">3</text>
<text x="130.5" y="12.2">4</text>
<text x="165.2" y="12.2">5</text>
<text x="199.8" y="12.2">6</text>
<text x="234.4" y="12.2">7</text>
<text x="269.1" y="12.2">8</text>
<text x="7.7" y="32">A</text>
<text x="287.6" y="32">A</text>
<text x="7.7" y="68.9">B</text>
<text x="287.6" y="68.9">B</text>
<text x="7.7" y="105.7">C</text>
<text x="287.6" y="105.7">C</text>
<text x="7.7" y="142.7">D</text>
<text x="287.6" y="142.7">D</text>
<text x="7.7" y="179.5">E</text>
<text x="287.6" y="179.5">E</text>
<text x="26.6" y="199.3">1</text>
<text x="61.3" y="199.3">2</text>
<text x="95.9" y="199.3">3</text>
<text x="130.5" y="199.3">4</text>
<text x="165.2" y="199.3">5</text>
<text x="199.8" y="199.3">6</text>
<text x="234.4" y="199.3">7</text>
<text x="269.1" y="199.3">8</text>
</g>
<text font-size="2.6" fill="#c90d0c" x="258.2" y="196.2">Sheet:</text>
<g font-size="1.8" fill="#808080">
<text x="51.7" y="21.9" transform="rotate(-90 51.7 21.9)">VDD</text>
<text x="140.7" y="21.9" transform="rotate(-90 140.7 21.9)">VDD</text>
<text x="209.3" y="23.7">GND</text>
<text x="222.8" y="21.3">X5</text>
<text x="236.1" y="19.5">X4</text>
<text x="244.5" y="21.9">DO3</text>
<text x="244.5" y="23.7">DO2</text>
<text x="256.5" y="19.5">X3</text>
<text x="264.9" y="21.9">DI3</text>
<text x="268.6" y="21.4">GND</text>
<text x="22.1" y="27.4">Vmax=5V -&gt;</text>
<text x="22.1" y="29.3">VADCmax=2V (AVCC/1.6)</text>
<text x="62.1" y="29">C52</text>
<text x="111" y="27.4">Vmax=5V -&gt;</text>
<text x="111" y="29.3">VADCmax=2V (AVCC/1.6)</text>
<text x="151.1" y="29">C39</text>
<text x="209.3" y="27.5">GND</text>
<text x="209.3" y="25.6">ADC0_IN</text>
<text x="244.5" y="27.5">DO1</text>
<text x="244.5" y="29.3">DO0</text>
<text x="250.1" y="27.8" transform="rotate(-90 250.1 27.8)">GND</text>
<text x="256.5" y="29.3">CON_3.5MM_1X3</text>
<text x="264.9" y="25.6">ADC1_IN</text>
<text x="27.6" y="34.9">ADC1_IN</text>
<text x="62.1" y="32.8">0.1uF</text>
<text x="116.6" y="34.9">ADC0_IN</text>
<text x="151.1" y="32.8">0.1uF</text>
<text x="205.6" y="31.2" transform="rotate(-90 205.6 31.2)">+5V</text>
<text x="210.2" y="33">CON_3.5MM_1X4</text>
<text x="236.1" y="34.9">CON_3.5MM_1X6</text>
<text x="250.1" y="33.4" transform="rotate(-90 250.1 33.4)">GND</text>
<text x="32.1" y="41.4" transform="rotate(-90 32.1 41.4)">R50</text>
<text x="35.6" y="41.4" transform="rotate(-90 35.6 41.4)">24k</text>
<text x="58.8" y="38.6">GND</text>
<text x="121.1" y="41.4" transform="rotate(-90 121.1 41.4)">R13</text>
<text x="124.6" y="41.4" transform="rotate(-90 124.6 41.4)">24k</text>
<text x="147.8" y="38.6">GND</text>
<text x="55.4" y="43.7">IC18</text>
<text x="71.2" y="44.9">R48</text>
<text x="82.3" y="44.9">R49</text>
<text x="98" y="46">ADC1</text>
<text x="144.4" y="43.7">IC10</text>
<text x="160.1" y="44.9">R16</text>
<text x="171.3" y="44.9">R18</text>
<text x="187" y="46">ADC0</text>
<text x="32.1" y="52.5" transform="rotate(-90 32.1 52.5)">R51</text>
<text x="35.6" y="52.5" transform="rotate(-90 35.6 52.5)">15k</text>
<text x="55.4" y="49.7">OPA365</text>
<text x="71.2" y="48.4">10k 1%</text>
<text x="73.7" y="51.3">0.1uF</text>
<text x="82.3" y="48.4">10k 1%</text>
<text x="84.9" y="51.3">0.1uF</text>
<text x="121.1" y="52.5" transform="rotate(-90 121.1 52.5)">R14</text>
<text x="124.6" y="52.5" transform="rotate(-90 124.6 52.5)">15k</text>
<text x="144.4" y="49.7">OPA365</text>
<text x="160.1" y="48.4">10k 1%</text>
<text x="162.7" y="51.3">0.1uF</text>
<text x="171.3" y="48.4">10k 1%</text>
<text x="173.9" y="51.3">0.1uF</text>
<text x="216.7" y="49.7" transform="rotate(-90 216.7 49.7)">+5V</text>
<text x="31" y="57.1">GND</text>
<text x="51.4" y="57.1">GND</text>
<text x="75.1" y="55">C50</text>
<text x="86.2" y="55">C51</text>
<text x="120" y="57.1">GND</text>
<text x="140.4" y="57.1">GND</text>
<text x="164" y="55">C41</text>
<text x="175.2" y="55">C42</text>
<text x="217.4" y="55.5" transform="rotate(-90 217.4 55.5)">549</text>
<text x="220.9" y="55.8" transform="rotate(-90 220.9 55.8)">R23</text>
<text x="46.1" y="60.8">2nd Order LPF: 1.061 kHz</text>
<text x="77.3" y="60.8">GND</text>
<text x="88.5" y="60.8">GND</text>
<text x="135.1" y="62.7">2nd Order LPF: 1.061 kHz</text>
<text x="166.3" y="60.8">GND</text>
<text x="177.5" y="60.8">GND</text>
<text x="235.2" y="65.8">Q7</text>
<text x="196.3" y="71.9">TOG_D03</text>
<text x="206.5" y="70.9">R21</text>
<text x="235.2" y="68.2">DO3</text>
<text x="253.7" y="71.9" transform="rotate(-90 253.7 71.9)">+5V</text>
<text x="27.6" y="75.6" transform="rotate(-90 27.6 75.6)">+5V</text>
<text x="42.5" y="76.6">IC9</text>
<text x="49.9" y="73.8">3.3V@250mA</text>
<text x="64.7" y="73.8" transform="rotate(-90 64.7 73.8)">VDD</text>
<text x="79.5" y="73.8" transform="rotate(-90 79.5 73.8)">VDD</text>
<text x="81" y="77.5" transform="rotate(-90 81 77.5)">D4</text>
<text x="83.1" y="77.5" transform="rotate(-90 83.1 77.5)">NA</text>
<text x="206.5" y="74.3">10k</text>
<text x="214.8" y="75.6">Q5</text>
<text x="220.4" y="77.5" transform="rotate(-90 220.4 77.5)">BC817-40W</text>
<text x="232.3" y="76.6" transform="rotate(-90 232.3 76.6)">R25</text>
<text x="235.8" y="76.6" transform="rotate(-90 235.8 76.6)">549</text>
<text x="254.5" y="77.8" transform="rotate(-90 254.5 77.8)">549</text>
<text x="21.3" y="82.8">C33</text>
<text x="67.6" y="82.8">C36</text>
<text x="216.7" y="83.1">GND</text>
<text x="231.2" y="83.1">GND</text>
<text x="258" y="78.1" transform="rotate(-90 258 78.1)">R29</text>
<text x="21.3" y="86.5">10uF</text>
<text x="34.5" y="84.9" transform="rotate(-90 34.5 84.9)">GND</text>
<text x="67.6" y="86.5">10uF</text>
<text x="272.3" y="88.1">Q11</text>
<text x="18" y="92.3">GND</text>
<text x="42.5" y="90.5">LP5907MFX-3.3</text>
<text x="64.4" y="92.3">GND</text>
<text x="84.5" y="92.5" transform="rotate(-90 84.5 92.5)">VDDIO</text>
<text x="233.4" y="94.2">TOG_D02</text>
<text x="243.6" y="93.1">R27</text>
<text x="272.3" y="90.5">DO2</text>
<text x="48" y="99.7" transform="rotate(-90 48 99.7)">+5V</text>
<text x="137" y="99.7" transform="rotate(-90 137 99.7)">+5V</text>
<text x="243.6" y="96.6">10k</text>
<text x="251.9" y="97.9">Q9</text>
<text x="257.5" y="99.7" transform="rotate(-90 257.5 99.7)">BC817-40W</text>
<text x="269.4" y="98.8" transform="rotate(-90 269.4 98.8)">R31</text>
<text x="272.8" y="98.8" transform="rotate(-90 272.8 98.8)">549</text>
<text x="52.3" y="104.6" transform="rotate(-90 52.3 104.6)">L3</text>
<text x="141.3" y="104.6" transform="rotate(-90 141.3 104.6)">L4</text>
<text x="253.7" y="105.3">GND</text>
<text x="268.3" y="105.3">GND</text>
<text x="51.7" y="110.9">LED_5V_0</text>
<text x="140.7" y="110.9">LED_5V_1</text>
<text x="216.7" y="112.7" transform="rotate(-90 216.7 112.7)">+5V</text>
<text x="56.6" y="118">0.1uF</text>
<text x="56.6" y="114.3">C35</text>
<text x="81.4" y="118.3">LED_RTN0</text>
<text x="145.5" y="118">0.1uF</text>
<text x="145.5" y="114.3">C40</text>
<text x="174.1" y="118.3">LED_RTN1</text>
<text x="217.4" y="118.5" transform="rotate(-90 217.4 118.5)">549</text>
<text x="220.9" y="118.8" transform="rotate(-90 220.9 118.8)">R24</text>
<text x="14.5" y="122.6">1V internal reference</text>
<text x="53.3" y="122">GND</text>
<text x="92.5" y="125.7">Q2</text>
<text x="101.6" y="122.6">1V internal reference</text>
<text x="142.2" y="122">GND</text>
<text x="185.2" y="125.7">Q4</text>
<text x="18.4" y="127.6">DAC1</text>
<text x="26.7" y="130">0</text>
<text x="26.7" y="126.4">R9</text>
<text x="55.4" y="127.6">IC8</text>
<text x="67.5" y="131.8">200</text>
<text x="67.5" y="128.3">R12</text>
<text x="107.3" y="127.6">DAC0</text>
<text x="115.7" y="130">0</text>
<text x="115.7" y="126.4">R15</text>
<text x="144.4" y="127.6">IC11</text>
<text x="158.3" y="131.8">200</text>
<text x="158.3" y="128.3">R19</text>
<text x="235.2" y="128.9">Q8</text>
<text x="235.2" y="131.2">DO1</text>
<text x="36.2" y="136.5">0.1uF</text>
<text x="36.2" y="132.8">C34</text>
<text x="53.6" y="136.8">I_OFF_DAC1</text>
<text x="55.4" y="132.2">AD8041R</text>
<text x="65.6" y="135.7">R11</text>
<text x="87" y="136.8">MOSFET-NCHANNELSOT323</text>
<text x="87" y="135">Q1</text>
<text x="125.1" y="136.5">0.1uF</text>
<text x="125.1" y="132.8">C38</text>
<text x="142.5" y="136.8">I_OFF_DAC0</text>
<text x="144.4" y="132.2">AD8041R</text>
<text x="158.3" y="135.7">R20</text>
<text x="179.6" y="136.8">MOSFET-NCHANNELSOT323</text>
<text x="179.6" y="135">Q3</text>
<text x="196.3" y="135">TOG_D01</text>
<text x="206.5" y="137.4">10k</text>
<text x="206.5" y="133.9">R22</text>
<text x="253.7" y="135" transform="rotate(-90 253.7 135)">+5V</text>
<text x="32.9" y="142.4">GND</text>
<text x="47.7" y="142.4">GND</text>
<text x="61.8" y="143.3" transform="rotate(-90 61.8 143.3)">R10</text>
<text x="65.2" y="143.3" transform="rotate(-90 65.2 143.3)">100k</text>
<text x="65.6" y="139.2">100</text>
<text x="75.1" y="142.1">0.1uF</text>
<text x="75.1" y="138.4">C37</text>
<text x="121.8" y="142.4">GND</text>
<text x="136.7" y="142.4">GND</text>
<text x="152.6" y="143.3" transform="rotate(-90 152.6 143.3)">R17</text>
<text x="156.1" y="143.3" transform="rotate(-90 156.1 143.3)">100k</text>
<text x="158.3" y="139.2">100</text>
<text x="167.8" y="142.1">0.1uF</text>
<text x="167.8" y="138.4">C43</text>
<text x="214.8" y="138.6">Q6</text>
<text x="220.4" y="140.5" transform="rotate(-90 220.4 140.5)">BC817-40W</text>
<text x="232.3" y="139.6" transform="rotate(-90 232.3 139.6)">R26</text>
<text x="235.8" y="139.6" transform="rotate(-90 235.8 139.6)">549</text>
<text x="254.5" y="140.8" transform="rotate(-90 254.5 140.8)">549</text>
<text x="258" y="141.1" transform="rotate(-90 258 141.1)">R30</text>
<text x="51.7" y="149.8">C_M0</text>
<text x="55.2" y="147.4">VDDIO</text>
<text x="71.8" y="147.9">GND</text>
<text x="81.1" y="147.9">GND</text>
<text x="140.7" y="149.8">C_M1</text>
<text x="146" y="147.4">VDDIO</text>
<text x="164.5" y="147.9">GND</text>
<text x="173.7" y="147.9">GND</text>
<text x="216.7" y="146.1">GND</text>
<text x="231.2" y="146.1">GND</text>
<text x="94.2" y="155.9">Imax=100mA</text>
<text x="272.3" y="151.1">Q12</text>
<text x="272.3" y="153.5">DO0</text>
<text x="89.5" y="156.3" transform="rotate(-90 89.5 156.3)">RI1</text>
<text x="93" y="156.3" transform="rotate(-90 93 156.3)">4.99</text>
<text x="94.2" y="159.6">IRI=DAC0/RI</text>
<text x="182.2" y="158.1" transform="rotate(-90 182.2 158.1)">RI3</text>
<text x="185.7" y="158.1" transform="rotate(-90 185.7 158.1)">4.99</text>
<text x="186.9" y="161.5">IRI=DAC0/RI</text>
<text x="186.9" y="157.7">Imax=100mA</text>
<text x="233.4" y="157.2">TOG_D00</text>
<text x="243.6" y="159.6">10k</text>
<text x="243.6" y="156.1">R28</text>
<text x="251.9" y="160.9">Q10</text>
<text x="269.4" y="161.8" transform="rotate(-90 269.4 161.8)">R32</text>
<text x="272.8" y="161.8" transform="rotate(-90 272.8 161.8)">549</text>
<text x="89.5" y="165.5" transform="rotate(-90 89.5 165.5)">RI2</text>
<text x="93" y="165.5" transform="rotate(-90 93 165.5)">4.99</text>
<text x="182.2" y="167.4" transform="rotate(-90 182.2 167.4)">RI4</text>
<text x="185.7" y="167.4" transform="rotate(-90 185.7 167.4)">4.99</text>
<text x="257.5" y="162.8" transform="rotate(-90 257.5 162.8)">BC817-40W</text>
<text x="88.5" y="172">GND</text>
<text x="181.1" y="173.9">GND</text>
<text x="253.7" y="168.3">GND</text>
<text x="268.3" y="168.3">GND</text>
<text x="42.5" y="179.7" transform="rotate(-90 42.5 179.7)">GND</text>
<text x="71.2" y="178.9">X1</text>
<text x="119.4" y="178.9">X2</text>
<text x="33.2" y="181.3">SERIAL_LED0</text>
<text x="40.6" y="185">+5V</text>
<text x="79.5" y="183.1">LED_RTN0</text>
<text x="79.5" y="181.3">LED_5V_0</text>
<text x="127.7" y="183.1">LED_RTN1</text>
<text x="127.7" y="181.3">LED_5V_1</text>
<text x="18.1" y="187.3">22-05-7038-03</text>
<text x="71.2" y="186.9">CON_3.5MM_1X2</text>
<text x="119.4" y="186.9">CON_3.5MM_1X2</text>
</g>
<g font-size="1.8" fill="#c90d0c">
<text x="218.5" y="186.5">Licensed under the TAPR Open</text>
<text x="218.5" y="188.4">Hardware License (www.tapr.org/OHL)</text>
<text x="218.5" y="192.3">Copyright 2021 Artur Silva and</text>
<text x="218.5" y="194.3">Filipe Carvalho</text>
</g>
<g font-size="1.6" fill="#808080">
<text x="218.6" y="23.5">P4</text>
<text x="240.6" y="23.5">P2</text>
<text x="240.6" y="21.6">P1</text>
<text x="261" y="23.5">P2</text>
<text x="261" y="21.6">P3</text>
<text x="218.6" y="29">P1</text>
<text x="218.6" y="27.2">P2</text>
<text x="218.6" y="25.4">P3</text>
<text x="240.6" y="27.2">P4</text>
<text x="240.6" y="25.4">P3</text>
<text x="240.6" y="29">P5</text>
<text x="261" y="25.4">P1</text>
<text x="240.6" y="30.9">P6</text>
<text x="48.7" y="47.6">4</text>
<text x="48.7" y="43.9">3</text>
<text x="53.3" y="42.5" transform="rotate(-90 53.3 42.5)">5</text>
<text x="57.5" y="45.7">1</text>
<text x="137.7" y="47.6">4</text>
<text x="137.7" y="43.9">3</text>
<text x="142.3" y="42.5" transform="rotate(-90 142.3 42.5)">5</text>
<text x="146.5" y="45.7">1</text>
<text x="53.3" y="50.5" transform="rotate(-90 53.3 50.5)">2</text>
<text x="142.3" y="50.5" transform="rotate(-90 142.3 50.5)">2</text>
<text x="44.2" y="79.9">IN</text>
<text x="44.2" y="83.6">GND</text>
<text x="48.5" y="79.9">OUT</text>
<text x="44.2" y="87.3">EN</text>
<text x="49.1" y="87.3">N/C</text>
<text x="49.6" y="123.6" transform="rotate(-90 49.6 123.6)">7</text>
<text x="138.6" y="123.6" transform="rotate(-90 138.6 123.6)">7</text>
<text x="46.9" y="127.3">3</text>
<text x="46.9" y="131">2</text>
<text x="55.7" y="129.1">6</text>
<text x="135.8" y="127.3">3</text>
<text x="135.8" y="131">2</text>
<text x="144.7" y="129.1">6</text>
<text x="49.6" y="136.1" transform="rotate(-90 49.6 136.1)">4</text>
<text x="51.5" y="134.2" transform="rotate(-90 51.5 134.2)">8</text>
<text x="138.6" y="136.1" transform="rotate(-90 138.6 136.1)">4</text>
<text x="140.4" y="134.2" transform="rotate(-90 140.4 134.2)">8</text>
<text x="24.6" y="178.1">J1-3</text>
<text x="24.6" y="185.5">J1-1</text>
<text x="24.6" y="181.8">J1-2</text>
<text x="75.7" y="182.9">P2</text>
<text x="75.7" y="181">P1</text>
<text x="123.9" y="182.9">P2</text>
<text x="123.9" y="181">P1</text>
</g>
<g font-size="1.3" fill="#808080">
<text x="48.6" y="128.1">+</text>
<text x="48.8" y="131.4">-</text>
<text x="137.5" y="128.1">+</text>
<text x="137.7" y="131.4">-</text>
</g>
<g font-size="1" fill="#808080">
<text x="48.5" y="126.5">+VS</text>
<text x="51.9" y="131.8" transform="rotate(-90 51.9 131.8)">DIS</text>
<text x="137.5" y="126.5">+VS</text>
<text x="140.9" y="131.8" transform="rotate(-90 140.9 131.8)">DIS</text>
<text x="48.8" y="133">-VS</text>
<text x="137.8" y="133">-VS</text>
</g>
<g font-size=".8" fill="#c90d0c">
<text x="80.9" y="89.4">IO</text>
<text x="59" y="144.6" transform="rotate(-90 59 144.6)">IO</text>
<text x="149.8" y="144.6" transform="rotate(-90 149.8 144.6)">IO</text>
</g>
<g font-size=".4" fill="#ffba08">
<text x="81.5" y="82.3" transform="rotate(-90 81.5 82.3)">SpiceOrder 1</text>
<text x="81.5" y="78.7" transform="rotate(-90 81.5 78.7)">SpiceOrder 2</text>
</g>
</svg>
